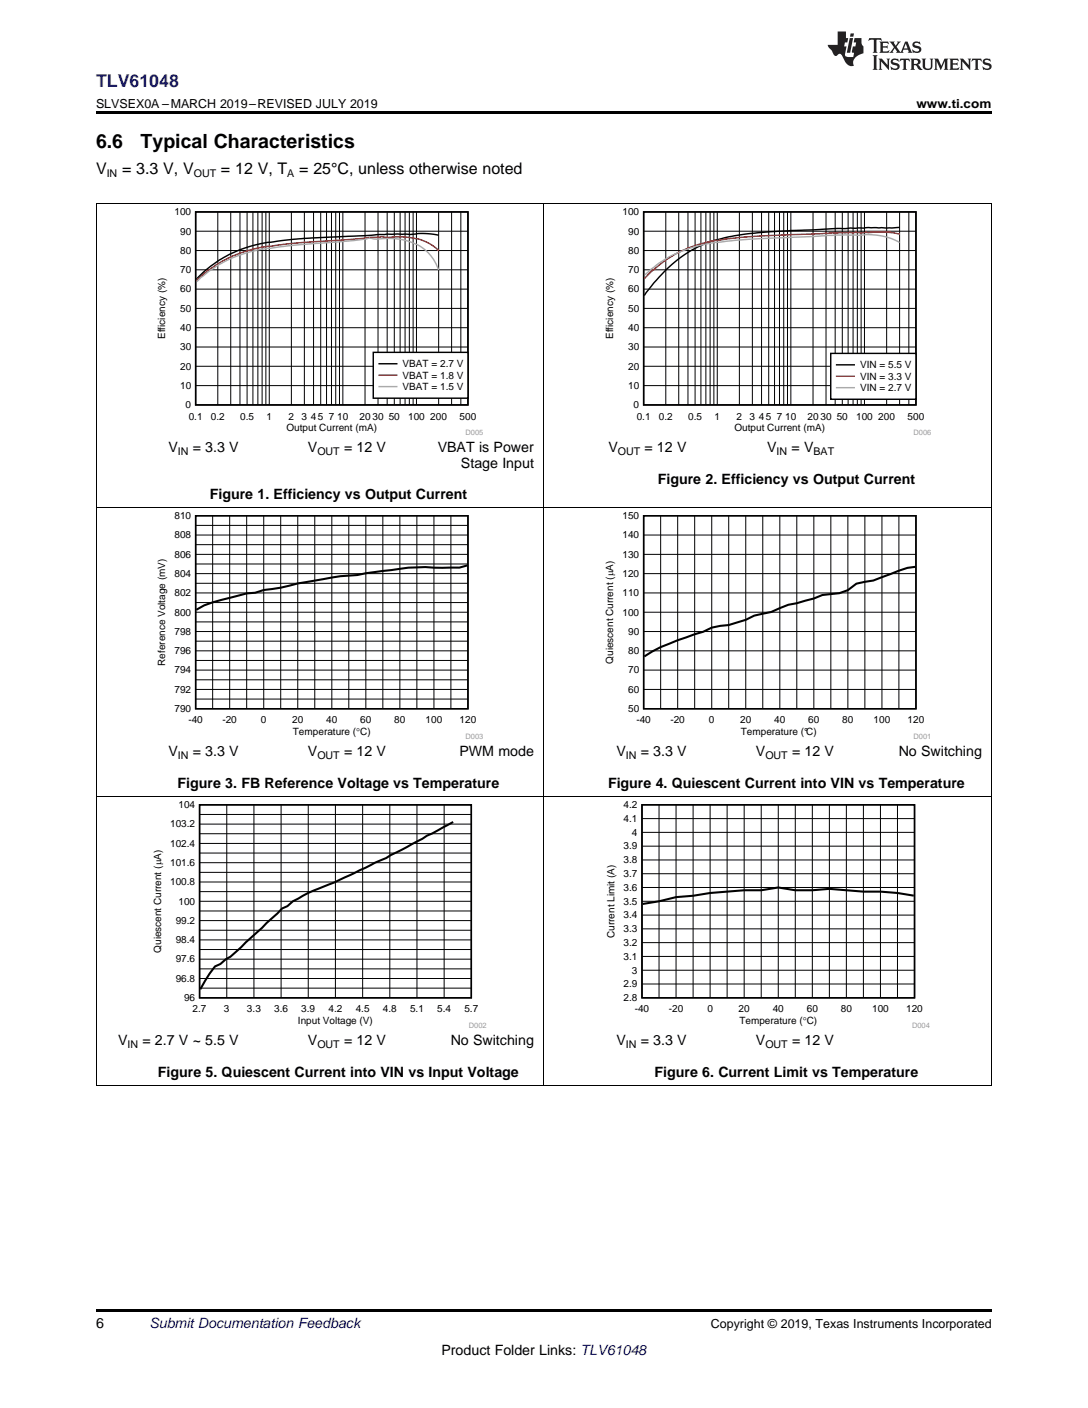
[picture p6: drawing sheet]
<svg xmlns="http://www.w3.org/2000/svg" width="216mm" height="279mm" viewBox="0 0 216 279" stroke-linecap="round" stroke-linejoin="round" font-family="sans-serif">
<path d="M19 259.7h177.8v.5h-177.8z" fill="#000"/>
<g fill="none" stroke="#000" stroke-width=".2">
<path d="M19.1 40.4v175M38.8 57.4h54.1M38.8 53.5h54.1M38.8 49.7h54.1M38.8 45.9h54.1M43.2 42.1v38.3M45.8 42.1v38.3M47.6 42.1v38.3M49 42.1v38.3M50.2 42.1v38.3M51.2 42.1v38.3M52 42.1v38.3"/>
<path d="M52.8 42.1v38.3M53.4 42.1v38.3M57.8 42.1v38.3M60.4 42.1v38.3M62.2 42.1v38.3M63.6 42.1v38.3M64.8 42.1v38.3M65.8 42.1v38.3M66.6 42.1v38.3M67.4 42.1v38.3M68 42.1v38.3M72.4 42.1v38.3"/>
<path d="M75 42.1v38.3M76.8 42.1v38.3M78.2 42.1v38.3M79.4 42.1v38.3M80.4 42.1v38.3M81.2 42.1v38.3M82 42.1v38.3M82.6 42.1v38.3M87 42.1v38.3M89.6 42.1v38.3M91.4 42.1v38.3M107.9 40.4v175"/>
<path d="M196.8 40.4v175M38.8 76.5h54.1M38.8 72.7h54.1M38.8 68.9h54.1M38.8 65h54.1M38.8 61.2h54.1M19 100.7h177.8M38.8 119.6h54.1M38.8 117.7h54.1M38.8 115.7h54.1M38.8 113.8h54.1M38.8 111.9h54.1"/>
<path d="M38.8 110h54.1M38.8 108.1h54.1M38.8 106.2h54.1M38.8 104.3h54.1M42.2 102.3v38.3M45.6 102.3v38.3M49 102.3v38.3M52.3 102.3v38.3M55.7 102.3v38.3M59.1 102.3v38.3M62.5 102.3v38.3M65.8 102.3v38.3"/>
<path d="M69.2 102.3v38.3M72.6 102.3v38.3M76 102.3v38.3M79.3 102.3v38.3M82.7 102.3v38.3M86.1 102.3v38.3M89.5 102.3v38.3M127.7 117.7h54.1M127.7 113.8h54.1M127.7 110h54.1M127.7 106.2h54.1M131.1 102.3v38.3"/>
<path d="M134.5 102.3v38.3M137.9 102.3v38.3M141.2 102.3v38.3M144.6 102.3v38.3M148 102.3v38.3M151.4 102.3v38.3M154.7 102.3v38.3M158.1 102.3v38.3M161.5 102.3v38.3M164.9 102.3v38.3M168.2 102.3v38.3M171.6 102.3v38.3"/>
<path d="M175 102.3v38.3M178.4 102.3v38.3M38.8 138.7h54.1M38.8 136.8h54.1M38.8 134.9h54.1M38.8 133h54.1M38.8 131.1h54.1M38.8 129.2h54.1M38.8 127.2h54.1M38.8 125.3h54.1M38.8 123.4h54.1M38.8 121.5h54.1"/>
<path d="M127.7 136.8h54.1M127.7 133h54.1M127.7 129.2h54.1M127.7 125.3h54.1M127.7 121.5h54.1M19 158h177.8M45 159.7v38.3M50.4 159.7v38.3M55.8 159.7v38.3M61.2 159.7v38.3M66.6 159.7v38.3M72 159.7v38.3"/>
<path d="M77.4 159.7v38.3M82.7 159.7v38.3M88.1 159.7v38.3M130.8 159.7v38.3M134.2 159.7v38.3M137.5 159.7v38.3M140.9 159.7v38.3M144.3 159.7v38.3M147.7 159.7v38.3M151.1 159.7v38.3M154.4 159.7v38.3M157.8 159.7v38.3"/>
<path d="M161.2 159.7v38.3M164.6 159.7v38.3M167.9 159.7v38.3M171.3 159.7v38.3M174.7 159.7v38.3M178.1 159.7v38.3M39.6 178.8h53.9M39.6 176.9h53.9M39.6 175h53.9M39.6 173.1h53.9M39.6 171.2h53.9M39.6 169.3h53.9"/>
<path d="M39.6 167.4h53.9M39.6 165.4h53.9M39.6 163.5h53.9M39.6 161.6h53.9M127.4 178.8h54.1M127.4 176.1h54.1M127.4 173.4h54.1M127.4 170.6h54.1M127.4 167.9h54.1M127.4 165.2h54.1M127.4 162.4h54.1M39.6 196.1h53.9"/>
<path d="M39.6 194.2h53.9M39.6 192.3h53.9M39.6 190.3h53.9M39.6 188.4h53.9M39.6 186.5h53.9M39.6 184.6h53.9M39.6 182.7h53.9M39.6 180.8h53.9M127.4 195.3h54.1M127.4 192.5h54.1M127.4 189.8h54.1M127.4 187.1h54.1"/>
<path d="M127.4 184.3h54.1M127.4 181.6h54.1M19 215.4h177.8"/>
</g>
<path d="M38.8 42.1h54.1v38.2h-54.1zM87.1 46.7l-.6-.1a14.8 14.8 0 0 0-5.1-.1 58 58 0 0 0-9.7 .3l-9.8 .4-4.6 .4a35.1 35.1 0 0 0-9.8 2 22.2 22.2 0 0 0-8.5 5.9M38.8 102.3h54.1v38.3h-54.1zM127.7 102.3h54.1v38.3h-54.1zM39.6 159.7h53.9v38.3h-53.9zM127.4 159.7h54.1v38.3h-54.1z" fill="none" stroke="#000" stroke-width=".29"/>
<path d="M92.7 112.2l-1.5 .4h-5.1a35.1 35.1 0 0 0-8.4 .5l-5.1 .6-1.7 .4a80.5 80.5 0 0 0-11.8 1.7 31.9 31.9 0 0 1-6.8 1.3l-1.7 .5-1.6 .2-3.4 .8a20.8 20.8 0 0 0-6.6 2.4M181.6 112.5l-1.5 .2-6.8 2.5-3.4 .6-1.7 1.3-1.6 .6-3.4 .4-1.7 .7-3.4 .9-1.7 .3-3.4 1.4-3.3 .8a19.7 19.7 0 0 1-6.8 2l-1.7 .3-1.7 .9-5 1.6a27 27 0 0 0-6.6 3.3M89.9 163.1l-9.1 5a212.5 212.5 0 0 1-17.7 8.3l-3 1.4-2 1-1.1 1-1 .5-4 3.8-6.3 5.8-.9 .4-1.1 1-1 .5-1.1 1.4-1.9 3.1M181.3 177.7l-3.2-.5-3.4-.3h-3.4l-6.7-.5-3.4 .3h-3.4l-3.4-.6-3.3 .6a83.8 83.8 0 0 0-13.6 1.1l-3.3 .2-3.4 .8-3.3 .6" fill="none" stroke="#000" stroke-width=".41"/>
<path d="M87.1 49.7a10.9 10.9 0 0 0-8.8-2.7l-1.5 .1-1-.1-2.6 .1-3.6 .4-12.3 .9a38.9 38.9 0 0 0-9.8 1.9 22.8 22.8 0 0 0-8.5 5.5" fill="none" stroke="#f00" stroke-width=".29"/>
<path d="M87.1 53.6a9.3 9.3 0 0 0-8.8-6.2l-3.6 .1-1.5-.3-.5 .2-2.6 .3-12.8 1.1a41.9 41.9 0 0 0-9.8 1.8 23.2 23.2 0 0 0-8.5 5.3" fill="none" stroke="#aaa" stroke-width=".29"/>
<path d="M74.1 69.9h18.8v9.1h-18.8z" fill-rule="evenodd" fill="#fff"/>
<path d="M127.7 42.1h54.1v38.2h-54.1zM178.5 45.1l-2.5 .2-3.6-.2-3.6 .1-16.4 .8a40.2 40.2 0 0 0-13.4 2.8 28.5 28.5 0 0 0-11.1 9.9M74.1 69.9h18.8v9.1h-18.8zM75.2 72.2h3.5" fill="none" stroke="#000" stroke-width=".29"/>
<path d="M178.5 46.5l-3.1-.5-4.1 .2h-4.6l-15.4 .6-6.1 .5a30.9 30.9 0 0 0-8.8 2 23.5 23.5 0 0 0-8.5 6M75.2 74.5h3.5" fill="none" stroke="#f00" stroke-width=".29"/>
<path d="M178.5 48.1a13.3 13.3 0 0 0-8.2-1.4 67 67 0 0 0-9.7 .3l-14.4 .7a35.8 35.8 0 0 0-10.8 2.1 23.4 23.4 0 0 0-7.5 4.8M75.2 76.7h3.5" fill="none" stroke="#aaa" stroke-width=".29"/>
<g fill="none" stroke="#000" stroke-width=".2">
<path d="M127.7 57.4h54.1M127.7 53.5h54.1M127.7 49.7h54.1M127.7 45.9h54.1M132.1 42.1v38.3M134.7 42.1v38.3M136.5 42.1v38.3M137.9 42.1v38.3M139.1 42.1v38.3M140.1 42.1v38.3M140.9 42.1v38.3M141.7 42.1v38.3"/>
<path d="M142.3 42.1v38.3M146.7 42.1v38.3M149.3 42.1v38.3M151.1 42.1v38.3M152.5 42.1v38.3M153.7 42.1v38.3M154.7 42.1v38.3M155.5 42.1v38.3M156.3 42.1v38.3M156.9 42.1v38.3M161.3 42.1v38.3M163.9 42.1v38.3"/>
<path d="M165.7 42.1v38.3M167.1 42.1v38.3M168.3 42.1v38.3M169.3 42.1v38.3M170.1 42.1v38.3M170.9 42.1v38.3M171.5 42.1v38.3M175.9 42.1v38.3M178.5 42.1v38.3M180.3 42.1v38.3M127.7 76.5h54.1M127.7 72.7h54.1"/>
<path d="M127.7 68.9h54.1M127.7 65h54.1M127.7 61.2h54.1"/>
</g>
<path d="M164.8 70.1h17v9.1h-17z" fill-rule="evenodd" fill="#fff"/>
<path d="M164.8 70.1h17v9.1h-17zM166 72.4h3.5" fill="none" stroke="#000" stroke-width=".29"/>
<path d="M166 74.7h3.5" fill="none" stroke="#f00" stroke-width=".29"/>
<path d="M166 76.9h3.5" fill="none" stroke="#aaa" stroke-width=".29"/>
<path d="M19 40.4h177.8" fill="none" stroke="#000" stroke-width=".2"/>
<path d="M19 22h177.8v.5h-177.8z" fill="#000"/>
<g fill="#231f20">
<path d="M172.5 7.6l-.1 .5 .4-.2h.6v.1v2.1l-.2 .4h.9l-.2-.4v-2.1l.1-.1h.5l.5 .2-.2-.5zM174.5 8.3l.2 .3v1.5l-.2 .4h1.8l.2-.6a1.04 1.04 0 0 1-1.3 .2v-.7h.6l.3 .2v-.6l-.3 .2h-.6v-.6l.8-.1 .4 .3-.2-.5zM176.5 8.3l.9 1.1-.9 1.1h.8l-.2-.2 .4-.7 .5 .7-.2 .2h1.5l-.2-.2 .2-.4h.9l.1 .4-.2 .2h1l-.3-.3-.7-1.9h-.5l-.9 2-.8-1 .9-1h-.8l.1 .3-.4 .5-.3-.6 .1-.2zM179.7 8.6l.4 1h-.7zM181.3 8.4a.63 .63 0 0 0-.2 .7 .63 .63 0 0 0 .6 .4l.6 .2 .1 .2a.75 .75 0 0 1-.7 .4 .75 .75 0 0 1-.6-.5l.1 .7 .1-.1a1.11 1.11 0 0 0 1.5-.6 1.13 1.13 0 0 0-1.2-.8l-.1-.4a1.04 1.04 0 0 1 1.2 .2l-.2-.5-.2 .1-.4-.2zM173.2 10.9l.2 .4v2.2l-.2 .4h1l-.3-.4v-2.2l.3-.4zM174.3 11.6l.3 .4v1.5l-.3 .4h.8l-.2-.4v-1.3l1.5 1.7v-1.9l.2-.4h-.7l.2 .4v.9l-1.1-1.3zM177 11.8a.62 .62 0 0 0-.2 .7 .62 .62 0 0 0 .6 .4l.6 .1 .1 .3a.76 .76 0 0 1-.7 .3 .76 .76 0 0 1-.7-.4l.2 .7 .1-.1a1.11 1.11 0 0 0 1.5-.6 1.13 1.13 0 0 0-1.2-.8l-.1-.4a1.04 1.04 0 0 1 1.2 .2l-.2-.6-.2 .1-.5-.1zM178.7 11.6l-.2 .6a.61 .61 0 0 1 .8-.3v1.6l-.2 .4h.9l-.2-.4v-1.6a.63 .63 0 0 1 .7 .3l-.1-.6zM180.6 11.6l.3 .4v1.5l-.3 .4h1l-.2-.2-.1-.8 .6 .2a.76 .76 0 0 0 1.2 .7l-1-1a.58 .58 0 0 0 .6-.5 .58 .58 0 0 0-.5-.6zM181.4 11.9h.1a.45 .45 0 0 1 .5 .1 .45 .45 0 0 1 .1 .5l-.8 .2zM182.9 11.6l.2 .2a2.17 2.17 0 0 0 .3 1.9 .99 .99 0 0 0 1.6-.6v-1.1l.2-.4h-.7l.2 .2a1.92 1.92 0 0 1-.2 1.8 .6 .6 0 0 1-.9-.5v-1.1l.2-.4zM185.4 11.6l.2 .4v1.5l-.2 .4h.7l-.2-.4v-1.4l.8 1.8 .8-1.8v1.4l-.2 .4h.9l-.2-.4v-1.5l.2-.4h-.8l-.6 1.5-.6-1.5zM188.4 11.6l.2 .4v1.5l-.2 .4h1.8l.1-.6a1.04 1.04 0 0 1-1.2 .1v-.6h.5l.4 .2v-.6l-.4 .2h-.5v-.7h.8l.3 .3-.1-.6zM190.5 11.6l.2 .4v1.5l-.2 .4h.7l-.2-.4v-1.3l1.5 1.7v-1.9l.2-.4h-.7l.2 .4v.9l-1.1-1.3zM192.9 11.6l-.1 .6a.61 .61 0 0 1 .7-.3l.1 1.6-.3 .4h1l-.3-.4 .1-1.6a.63 .63 0 0 1 .7 .3l-.1-.6zM195.2 11.8a.62 .62 0 0 0-.2 .7 .62 .62 0 0 0 .6 .4l.6 .1 .1 .3a.76 .76 0 0 1-.7 .3 .76 .76 0 0 1-.6-.4l.1 .7 .1-.1a1.11 1.11 0 0 0 1.6-.6 1.13 1.13 0 0 0-1.3-.8l-.1-.4a1.04 1.04 0 0 1 1.2 .2l-.1-.6-.2 .1-.5-.1z"/>
<path d="M166.2 6.3v2.6h-1.9v.4l.8 .9a.91 .91 0 0 0 1 .8 .56 .56 0 0 1 .5-.3 .56 .56 0 0 1 .5 .3l.4 .8a1.53 1.53 0 0 0 1.9 1.2 1.54 1.54 0 0 1 1-2.1l.9-.3v-1.4a1.52 1.52 0 0 1-.4-1.6h-1.3l-.2 .8h.5l-.2 .8h-.5l-.1 1v.2l.4 .1-.2 .8a1.93 1.93 0 0 1-1.6-.3l.3-1.8h-.5l.2-.8h.4l.2-.8h-.4v-1.3zM168.6 7.6l-.6 2.9h.7l.6-2.9zM168.8 6.6l-.1 .7h.6l.2-.7z"/>
</g>
<g font-size="3.9">
<text x="19" y="29.3">6.6</text>
<text x="27.9" y="29.3">Typical Characteristics</text>
</g>
<text font-size="3.5" fill="#00f" x="19" y="17.3">TLV61048</text>
<g font-size="3.2">
<text x="19" y="34.4">V</text>
<text x="24.2" y="34.4">= 3.3 V, V</text>
<text x="43.9" y="34.4">= 12 V, T</text>
<text x="59.4" y="34.4">= 25°C, unless otherwise noted</text>
</g>
<g font-size="2.8">
<text x="33.4" y="89.7">V</text>
<text x="38.2" y="89.7">= 3.3 V</text>
<text x="61.1" y="89.7">V</text>
<text x="68.3" y="89.7">= 12 V</text>
<text x="86.9" y="89.7">VBAT is Power</text>
<text x="120.7" y="89.7">V</text>
<text x="127.9" y="89.7">= 12 V</text>
<text x="152.2" y="89.7">V</text>
<text x="157.1" y="89.7">= V</text>
<text x="91.5" y="92.9">Stage Input</text>
<text x="41.6" y="99">Figure 1. Efficiency vs Output Current</text>
<text x="130.5" y="96">Figure 2. Efficiency vs Output Current</text>
<text x="33.4" y="150">V</text>
<text x="38.2" y="150">= 3.3 V</text>
<text x="61.1" y="150">V</text>
<text x="68.3" y="150">= 12 V</text>
<text x="91.2" y="150">PWM mode</text>
<text x="122.3" y="150">V</text>
<text x="127.1" y="150">= 3.3 V</text>
<text x="150" y="150">V</text>
<text x="157.2" y="150">= 12 V</text>
<text x="178.3" y="150">No Switching</text>
<text x="35.2" y="156.3">Figure 3. FB Reference Voltage vs Temperature</text>
<text x="120.6" y="156.3">Figure 4. Quiescent Current into VIN vs Temperature</text>
<text x="23.4" y="207.3">V</text>
<text x="28.3" y="207.3">= 2.7 V ~ 5.5 V</text>
<text x="61.1" y="207.3">V</text>
<text x="68.3" y="207.3">= 12 V</text>
<text x="89.4" y="207.3">No Switching</text>
<text x="122.3" y="207.3">V</text>
<text x="127.1" y="207.3">= 3.3 V</text>
<text x="150" y="207.3">V</text>
<text x="157.2" y="207.3">= 12 V</text>
<text x="31.3" y="213.7">Figure 5. Quiescent Current into VIN vs Input Voltage</text>
<text x="129.9" y="213.7">Figure 6. Current Limit vs Temperature</text>
<text x="19" y="263.6">6</text>
<text x="87.6" y="268.9">Product Folder Links: TLV61048</text>
</g>
<text font-size="2.8" fill="#0000c8" x="29.6" y="263.6">Submit Documentation Feedback</text>
<g font-size="2.5">
<text x="19" y="21.4">SLVSEX0A –MARCH 2019–REVISED JULY 2019</text>
<text x="181.9" y="21.4">www.ti.com</text>
<text x="141.1" y="263.6">Copyright © 2019, Texas Instruments Incorporated</text>
</g>
<g font-size="2.1">
<text x="21.2" y="35.1">IN</text>
<text x="38.5" y="35.1">OUT</text>
<text x="57" y="35.1">A</text>
<text x="35.3" y="90.2">IN</text>
<text x="63" y="90.2">OUT</text>
<text x="122.6" y="90.2">OUT</text>
<text x="154.1" y="90.2">IN</text>
<text x="161.4" y="90.2">BAT</text>
<text x="35.3" y="150.5">IN</text>
<text x="63" y="150.5">OUT</text>
<text x="124.2" y="150.5">IN</text>
<text x="151.9" y="150.5">OUT</text>
<text x="25.3" y="207.9">IN</text>
<text x="63" y="207.9">OUT</text>
<text x="124.2" y="207.9">IN</text>
<text x="151.9" y="207.9">OUT</text>
</g>
<g font-size="2">
<text x="34.6" y="42.7">100</text>
<text x="35.7" y="46.5">90</text>
<text x="123.5" y="42.7">100</text>
<text x="124.6" y="46.5">90</text>
<text x="35.7" y="50.4">80</text>
<text x="124.6" y="50.4">80</text>
<text x="35.7" y="58">60</text>
<text x="35.7" y="54.2">70</text>
<text x="124.6" y="58">60</text>
<text x="124.6" y="54.2">70</text>
<text x="35.7" y="65.7">40</text>
<text x="35.7" y="61.9">50</text>
<text x="124.6" y="65.7">40</text>
<text x="124.6" y="61.9">50</text>
<text x="32.8" y="67.3" transform="rotate(-90 32.8 67.3)">Efficiency (%)</text>
<text x="35.7" y="69.5">30</text>
<text x="121.7" y="67.3" transform="rotate(-90 121.7 67.3)">Efficiency (%)</text>
<text x="124.6" y="69.5">30</text>
<text x="35.7" y="77.2">10</text>
<text x="35.7" y="73.3">20</text>
<text x="79.9" y="72.9">VBAT = 2.7 V</text>
<text x="79.9" y="75.2">VBAT = 1.8 V</text>
<text x="79.9" y="77.4">VBAT = 1.5 V</text>
<text x="124.6" y="77.2">10</text>
<text x="124.6" y="73.3">20</text>
<text x="170.7" y="73.1">VIN = 5.5 V</text>
<text x="170.7" y="75.4">VIN = 3.3 V</text>
<text x="170.7" y="77.6">VIN = 2.7 V</text>
<text x="36.8" y="81">0</text>
<text x="37.4" y="83.3">0.1</text>
<text x="41.8" y="83.3">0.2</text>
<text x="47.6" y="83.3">0.5</text>
<text x="52.9" y="83.3">1</text>
<text x="57.3" y="83.3">2</text>
<text x="59.8" y="83.3">3</text>
<text x="61.7" y="83.3">45</text>
<text x="65.2" y="83.3">7</text>
<text x="66.9" y="83.3">10</text>
<text x="71.3" y="83.3">20</text>
<text x="73.9" y="83.3">30</text>
<text x="77.1" y="83.3">50</text>
<text x="81" y="83.3">100</text>
<text x="85.4" y="83.3">200</text>
<text x="91.2" y="83.3">500</text>
<text x="125.7" y="81">0</text>
<text x="126.3" y="83.3">0.1</text>
<text x="130.7" y="83.3">0.2</text>
<text x="136.5" y="83.3">0.5</text>
<text x="141.8" y="83.3">1</text>
<text x="146.2" y="83.3">2</text>
<text x="148.7" y="83.3">3</text>
<text x="150.6" y="83.3">45</text>
<text x="154.1" y="83.3">7</text>
<text x="155.8" y="83.3">10</text>
<text x="160.2" y="83.3">20</text>
<text x="162.8" y="83.3">30</text>
<text x="166" y="83.3">50</text>
<text x="169.9" y="83.3">100</text>
<text x="174.3" y="83.3">200</text>
<text x="180.1" y="83.3">500</text>
<text x="56.9" y="85.5">Output Current (mA)</text>
<text x="145.8" y="85.5">Output Current (mA)</text>
<text x="34.6" y="106.8">808</text>
<text x="34.6" y="103">810</text>
<text x="123.5" y="106.8">140</text>
<text x="123.5" y="103">150</text>
<text x="34.6" y="110.7">806</text>
<text x="123.5" y="110.7">130</text>
<text x="34.6" y="118.3">802</text>
<text x="34.6" y="114.5">804</text>
<text x="123.5" y="118.3">110</text>
<text x="123.5" y="114.5">120</text>
<text x="34.6" y="126">798</text>
<text x="34.6" y="122.1">800</text>
<text x="123.5" y="122.1">100</text>
<text x="124.6" y="126">90</text>
<text x="34.6" y="129.8">796</text>
<text x="121.7" y="131.7" transform="rotate(-90 121.7 131.7)">Quiescent Current (PA)</text>
<text x="124.6" y="129.8">80</text>
<text x="32.8" y="132.1" transform="rotate(-90 32.8 132.1)">Reference Voltage (mV)</text>
<text x="34.6" y="137.5">792</text>
<text x="34.6" y="133.6">794</text>
<text x="124.6" y="137.5">60</text>
<text x="124.6" y="133.6">70</text>
<text x="34.6" y="141.3">790</text>
<text x="37.4" y="143.6">-40</text>
<text x="44.1" y="143.6">-20</text>
<text x="51.8" y="143.6">0</text>
<text x="58" y="143.6">20</text>
<text x="64.7" y="143.6">40</text>
<text x="71.5" y="143.6">60</text>
<text x="78.2" y="143.6">80</text>
<text x="84.5" y="143.6">100</text>
<text x="91.2" y="143.6">120</text>
<text x="124.6" y="141.3">50</text>
<text x="126.3" y="143.6">-40</text>
<text x="133" y="143.6">-20</text>
<text x="140.7" y="143.6">0</text>
<text x="146.9" y="143.6">20</text>
<text x="153.6" y="143.6">40</text>
<text x="160.4" y="143.6">60</text>
<text x="167.1" y="143.6">80</text>
<text x="173.4" y="143.6">100</text>
<text x="180.1" y="143.6">120</text>
<text x="58.1" y="145.8">Temperature (qC)</text>
<text x="147" y="145.8">Temperature (°C)</text>
<text x="35.4" y="160.4">104</text>
<text x="123.8" y="160.4">4.2</text>
<text x="33.8" y="164.2">103.2</text>
<text x="123.8" y="163.1">4.1</text>
<text x="125.4" y="165.8">4</text>
<text x="33.8" y="171.8">101.6</text>
<text x="33.8" y="168">102.4</text>
<text x="123.8" y="171.3">3.8</text>
<text x="123.8" y="168.6">3.9</text>
<text x="33.8" y="175.7">100.8</text>
<text x="35.4" y="179.5">100</text>
<text x="123.8" y="179.5">3.5</text>
<text x="123.8" y="176.8">3.6</text>
<text x="123.8" y="174">3.7</text>
<text x="34.9" y="183.3">99.2</text>
<text x="123.8" y="185">3.3</text>
<text x="123.8" y="182.2">3.4</text>
<text x="32" y="189.1" transform="rotate(-90 32 189.1)">Quiescent Current (PA)</text>
<text x="34.9" y="191">97.6</text>
<text x="34.9" y="187.2">98.4</text>
<text x="121.9" y="186.1" transform="rotate(-90 121.9 186.1)">Current Limit (A)</text>
<text x="123.8" y="190.4">3.1</text>
<text x="123.8" y="187.7">3.2</text>
<text x="34.9" y="194.8">96.8</text>
<text x="123.8" y="195.9">2.9</text>
<text x="125.4" y="193.2">3</text>
<text x="36.5" y="198.6">96</text>
<text x="38.2" y="200.9">2.7</text>
<text x="44.4" y="200.9">3</text>
<text x="49" y="200.9">3.3</text>
<text x="54.4" y="200.9">3.6</text>
<text x="59.1" y="203.2">Input Voltage (V)</text>
<text x="59.8" y="200.9">3.9</text>
<text x="65.2" y="200.9">4.2</text>
<text x="70.6" y="200.9">4.5</text>
<text x="76" y="200.9">4.8</text>
<text x="81.4" y="200.9">5.1</text>
<text x="86.8" y="200.9">5.4</text>
<text x="92.2" y="200.9">5.7</text>
<text x="123.8" y="198.6">2.8</text>
<text x="126" y="200.9">-40</text>
<text x="132.7" y="200.9">-20</text>
<text x="140.4" y="200.9">0</text>
<text x="146.6" y="200.9">20</text>
<text x="146.7" y="203.2">Temperature (qC)</text>
<text x="153.3" y="200.9">40</text>
<text x="160.1" y="200.9">60</text>
<text x="166.8" y="200.9">80</text>
<text x="173.1" y="200.9">100</text>
<text x="179.8" y="200.9">120</text>
</g>
<g font-size="1.5" fill="#999">
<text x="92.4" y="86.4">D005</text>
<text x="181.3" y="86.4">D006</text>
<text x="92.4" y="146.7">D003</text>
<text x="181.3" y="146.7">D001</text>
<text x="93" y="204.1">D002</text>
<text x="181" y="204.1">D004</text>
</g>
</svg>
